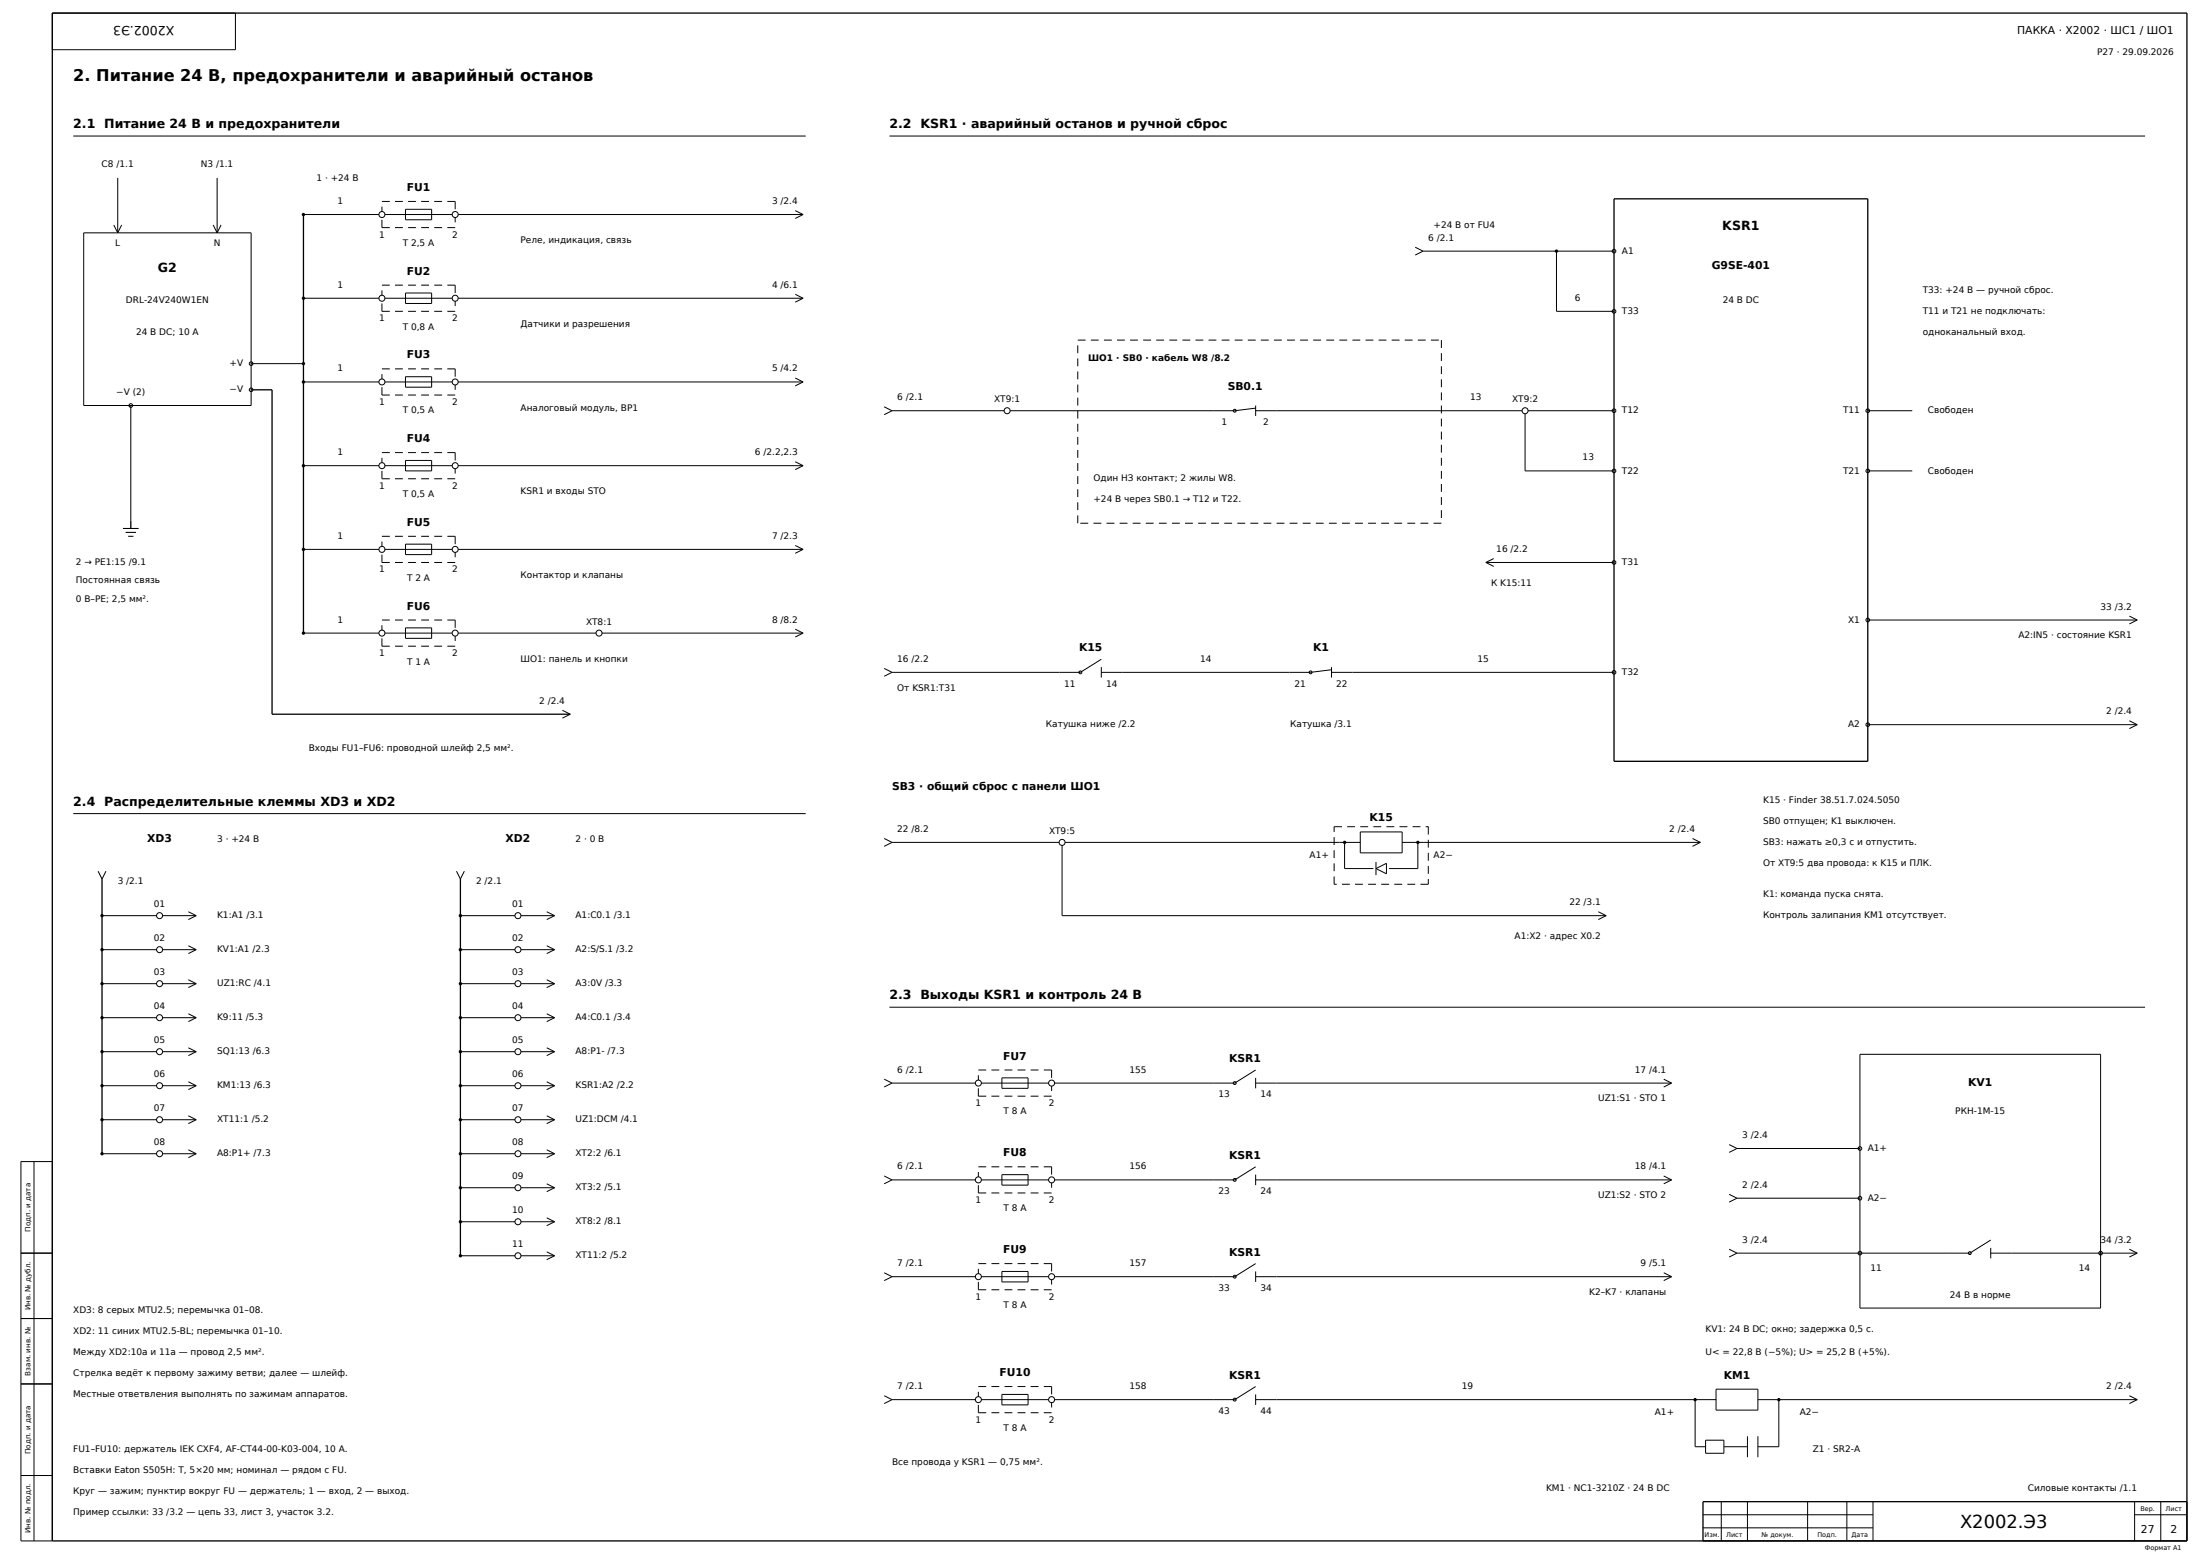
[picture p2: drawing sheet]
<svg xmlns="http://www.w3.org/2000/svg" width="841mm" height="594mm" viewBox="0 0 841 594" stroke-linecap="round" stroke-linejoin="round" font-family="sans-serif">
<path d="M20 5h816v584h-816zM116 82v160M96 149h8v124h114M50 199v3M836 574h-185v15" fill="none" stroke="#000" stroke-width=".5"/>
<g fill="none" stroke="#000" stroke-width=".38">
<path d="M20 5h70v14h-70zM28 52h280M45 68v21M83 68v21M32 89h64v66h-64zM43.5 86l1.5 3M46.5 86l-1.5 3M81.5 86l1.5 3M84.5 86l-1.5 3M116 82h58M155 80h10v4h-10zM96 139h20"/>
<path d="M50 155v44M215 271.5l3 1.5-3 1.5M8 444h12v145h-12zM13 444v145M8 479h12M8 504h12M8 529h12M8 564h12M651 579h65M658 574v15M668 574v15M691 574v15"/>
<path d="M706 574v15M716 574v15M816 579h20M816 574v15M826 574v15M651 584h65"/>
<circle cx="96" cy="139" r=".7"/>
<circle cx="50" cy="155" r=".7"/>
<circle cx="96" cy="149" r=".7"/>
</g>
<g fill="#000">
<circle cx="116" cy="82" r=".65"/>
<circle cx="116" cy="139" r=".65"/>
</g>
<path d="M47 202h6M48 203.5h4M49 205h2" fill="none" stroke="#000" stroke-width=".4"/>
<path d="M146 77h28M174 77v10M146 87v-10M174 87h-28" fill="none" stroke="#000" stroke-width=".38" stroke-dasharray="3 2" stroke-linecap="butt"/>
<circle cx="146" cy="82" r="1.15" fill="#fff"/>
<circle cx="146" cy="82" r="1.15" fill="none" stroke="#000" stroke-width=".38"/>
<circle cx="174" cy="82" r="1.15" fill="#fff"/>
<g fill="none" stroke="#000" stroke-width=".38">
<path d="M175.2 82h131.8M304 80.5l3 1.5M307 82l-3 1.5M116 114h58M155 112h10v4h-10z"/>
<circle cx="174" cy="82" r="1.15"/>
</g>
<circle cx="116" cy="114" r=".65" fill="#000"/>
<path d="M146 109h28M146 119v-10M174 109v10M174 119h-28" fill="none" stroke="#000" stroke-width=".38" stroke-dasharray="3 2" stroke-linecap="butt"/>
<circle cx="146" cy="114" r="1.15" fill="#fff"/>
<circle cx="146" cy="114" r="1.15" fill="none" stroke="#000" stroke-width=".38"/>
<circle cx="174" cy="114" r="1.15" fill="#fff"/>
<g fill="none" stroke="#000" stroke-width=".38">
<path d="M175.2 114h131.8M304 112.5l3 1.5M307 114l-3 1.5M116 146h58M155 144h10v4h-10z"/>
<circle cx="174" cy="114" r="1.15"/>
</g>
<circle cx="116" cy="146" r=".65" fill="#000"/>
<path d="M146 141h28M146 151v-10M174 141v10M174 151h-28" fill="none" stroke="#000" stroke-width=".38" stroke-dasharray="3 2" stroke-linecap="butt"/>
<circle cx="146" cy="146" r="1.15" fill="#fff"/>
<circle cx="146" cy="146" r="1.15" fill="none" stroke="#000" stroke-width=".38"/>
<circle cx="174" cy="146" r="1.15" fill="#fff"/>
<g fill="none" stroke="#000" stroke-width=".38">
<path d="M175.2 146h131.8M304 144.5l3 1.5M307 146l-3 1.5M116 178h58M155 176h10v4h-10z"/>
<circle cx="174" cy="146" r="1.15"/>
</g>
<circle cx="116" cy="178" r=".65" fill="#000"/>
<path d="M146 173h28M174 173v10M146 183v-10M174 183h-28" fill="none" stroke="#000" stroke-width=".38" stroke-dasharray="3 2" stroke-linecap="butt"/>
<circle cx="146" cy="178" r="1.15" fill="#fff"/>
<circle cx="146" cy="178" r="1.15" fill="none" stroke="#000" stroke-width=".38"/>
<circle cx="174" cy="178" r="1.15" fill="#fff"/>
<g fill="none" stroke="#000" stroke-width=".38">
<path d="M175.2 178h131.8M304 176.5l3 1.5M307 178l-3 1.5M116 210h58M155 208h10v4h-10z"/>
<circle cx="174" cy="178" r="1.15"/>
</g>
<circle cx="116" cy="210" r=".65" fill="#000"/>
<path d="M146 205h28M146 215v-10M174 205v10M174 215h-28" fill="none" stroke="#000" stroke-width=".38" stroke-dasharray="3 2" stroke-linecap="butt"/>
<circle cx="146" cy="210" r="1.15" fill="#fff"/>
<circle cx="146" cy="210" r="1.15" fill="none" stroke="#000" stroke-width=".38"/>
<circle cx="174" cy="210" r="1.15" fill="#fff"/>
<g fill="none" stroke="#000" stroke-width=".38">
<path d="M175.2 210h131.8M304 208.5l3 1.5M307 210l-3 1.5M116 242h58M155 240h10v4h-10z"/>
<circle cx="174" cy="210" r="1.15"/>
</g>
<circle cx="116" cy="242" r=".65" fill="#000"/>
<path d="M146 237h28M174 237v10M146 247v-10M174 247h-28" fill="none" stroke="#000" stroke-width=".38" stroke-dasharray="3 2" stroke-linecap="butt"/>
<circle cx="146" cy="242" r="1.15" fill="#fff"/>
<circle cx="146" cy="242" r="1.15" fill="none" stroke="#000" stroke-width=".38"/>
<circle cx="174" cy="242" r="1.15" fill="#fff"/>
<g fill="none" stroke="#000" stroke-width=".38">
<path d="M175.2 242h131.8M304 240.5l3 1.5M307 242l-3 1.5"/>
<circle cx="174" cy="242" r="1.15"/>
</g>
<circle cx="229" cy="242" r="1.15" fill="#fff"/>
<g fill="none" stroke="#000" stroke-width=".38">
<path d="M340 52h480M541 94.5l3 1.5M544 96h73M544 96l-3 1.5M595 96v23h22M338 155.5l3 1.5M341 157h123M341 157l-3 1.5M714 157h17M714 180h17M714 237h103M814 235.5l3 1.5"/>
<path d="M817 237l-3 1.5M714 277h103M814 275.5l3 1.5M817 277l-3 1.5"/>
<circle cx="617" cy="96" r=".7"/>
<circle cx="617" cy="119" r=".7"/>
<circle cx="617" cy="157" r=".7"/>
<circle cx="714" cy="157" r=".7"/>
<circle cx="617" cy="180" r=".7"/>
<circle cx="714" cy="180" r=".7"/>
<circle cx="617" cy="215" r=".7"/>
<circle cx="714" cy="237" r=".7"/>
<circle cx="229" cy="242" r="1.15"/>
<circle cx="617" cy="257" r=".7"/>
<circle cx="714" cy="277" r=".7"/>
</g>
<path d="M617 76h97v215h-97z" fill="none" stroke="#000" stroke-width=".5"/>
<circle cx="595" cy="96" r=".65" fill="#000"/>
<circle cx="385" cy="157" r="1.15" fill="#fff"/>
<g fill="none" stroke="#000" stroke-width=".38">
<path d="M480 156l-8 1h-8M480 157h137M480 155v4"/>
<circle cx="385" cy="157" r="1.15"/>
<circle cx="472" cy="157" r=".55"/>
</g>
<path d="M412 130h139M551 130v70M412 200v-70M551 200h-139" fill="none" stroke="#000" stroke-width=".38" stroke-dasharray="3 2" stroke-linecap="butt"/>
<circle cx="583" cy="157" r="1.15" fill="#fff"/>
<g fill="none" stroke="#000" stroke-width=".38">
<path d="M583 158.2v21.8h34M568 215h49M568 215l3 1.5M571 213.5l-3 1.5M338 255.5l3 1.5M341 257l-3 1.5M421 252l-8 5h-72M421 255v4M509 256l-8 1h-80M509 257h108M509 255v4M338 320.5l3 1.5"/>
<path d="M341 322h171M341 322l-3 1.5"/>
<circle cx="583" cy="157" r="1.15"/>
<circle cx="413" cy="257" r=".55"/>
<circle cx="501" cy="257" r=".55"/>
</g>
<circle cx="406" cy="322" r="1.15" fill="#fff"/>
<g fill="none" stroke="#000" stroke-width=".38">
<path d="M520 318h16v8h-16zM406 323.2v26.8h208M512 322h8M514 322v10h11M526 332l4-2v4zM526 329.5v5M536 322h114M542 322v10h-11M647 320.5l3 1.5M650 322l-3 1.5M611 348.5l3 1.5M614 350l-3 1.5"/>
<path d="M340 385h480M338 412.5l3 1.5M341 414h61M341 414l-3 1.5M383 412h10v4h-10z"/>
<circle cx="406" cy="322" r="1.15"/>
</g>
<path d="M510 316h36M546 316v22M510 338v-22M546 338h-36M374 409h28M374 419v-10M402 409v10M402 419h-28" fill="none" stroke="#000" stroke-width=".38" stroke-dasharray="3 2" stroke-linecap="butt"/>
<g fill="#000">
<circle cx="514" cy="322" r=".65"/>
<circle cx="542" cy="322" r=".65"/>
</g>
<circle cx="374" cy="414" r="1.15" fill="#fff"/>
<circle cx="374" cy="414" r="1.15" fill="none" stroke="#000" stroke-width=".38"/>
<circle cx="402" cy="414" r="1.15" fill="#fff"/>
<g fill="none" stroke="#000" stroke-width=".38">
<path d="M480 409l-8 5h-68.9M480 414h159M480 412v4M636 412.5l3 1.5M639 414l-3 1.5M338 449.5l3 1.5M341 451h61M341 451l-3 1.5M383 449h10v4h-10z"/>
<circle cx="402" cy="414" r="1.15"/>
<circle cx="472" cy="414" r=".55"/>
</g>
<path d="M374 446h28M374 456v-10M402 446v10M402 456h-28" fill="none" stroke="#000" stroke-width=".38" stroke-dasharray="3 2" stroke-linecap="butt"/>
<circle cx="374" cy="451" r="1.15" fill="#fff"/>
<circle cx="374" cy="451" r="1.15" fill="none" stroke="#000" stroke-width=".38"/>
<circle cx="402" cy="451" r="1.15" fill="#fff"/>
<g fill="none" stroke="#000" stroke-width=".38">
<path d="M480 446l-8 5h-68.9M480 451h159M480 449v4M636 449.5l3 1.5M639 451l-3 1.5M338 486.5l3 1.5M341 488h61M341 488l-3 1.5M383 486h10v4h-10z"/>
<circle cx="402" cy="451" r="1.15"/>
<circle cx="472" cy="451" r=".55"/>
</g>
<path d="M374 483h28M374 493v-10M402 483v10M402 493h-28" fill="none" stroke="#000" stroke-width=".38" stroke-dasharray="3 2" stroke-linecap="butt"/>
<circle cx="374" cy="488" r="1.15" fill="#fff"/>
<circle cx="374" cy="488" r="1.15" fill="none" stroke="#000" stroke-width=".38"/>
<circle cx="402" cy="488" r="1.15" fill="#fff"/>
<g fill="none" stroke="#000" stroke-width=".38">
<path d="M480 483l-8 5h-68.9M480 488h159M480 486v4M636 486.5l3 1.5M639 488l-3 1.5M338 533.5l3 1.5M341 535h61M341 535l-3 1.5M383 533h10v4h-10z"/>
<circle cx="402" cy="488" r="1.15"/>
<circle cx="472" cy="488" r=".55"/>
</g>
<path d="M374 530h28M402 530v10M374 540v-10M402 540h-28" fill="none" stroke="#000" stroke-width=".38" stroke-dasharray="3 2" stroke-linecap="butt"/>
<circle cx="374" cy="535" r="1.15" fill="#fff"/>
<circle cx="374" cy="535" r="1.15" fill="none" stroke="#000" stroke-width=".38"/>
<circle cx="402" cy="535" r="1.15" fill="#fff"/>
<g fill="none" stroke="#000" stroke-width=".38">
<path d="M28 311h280M37.5 333l1.5 3 1.5-3M39 350h36M711 403h92v97h-92zM661 437.5l3 1.5M664 439h47M664 439l-3 1.5M661 456.5l3 1.5M664 458h47M664 458l-3 1.5M661 477.5l3 1.5M664 479l-3 1.5"/>
<path d="M761 474l-8 5h-89M761 479h56M761 477v4M814 477.5l3 1.5M817 479l-3 1.5M480 530l-8 5h-68.9M480 535h176M480 533v4M648 535v18h4M656 531h16v8h-16zM672 535h145M680 535v18h-8"/>
<path d="M814 533.5l3 1.5M817 535l-3 1.5M652 550.5h7v5h-7zM659 553h9M668 549v8M672 549v8"/>
<circle cx="711" cy="439" r=".7"/>
<circle cx="711" cy="458" r=".7"/>
<circle cx="711" cy="479" r=".7"/>
<circle cx="753" cy="479" r=".55"/>
<circle cx="803" cy="479" r=".7"/>
<circle cx="402" cy="535" r="1.15"/>
<circle cx="472" cy="535" r=".55"/>
</g>
<g fill="#000">
<circle cx="39" cy="350" r=".65"/>
<circle cx="648" cy="535" r=".65"/>
<circle cx="680" cy="535" r=".65"/>
</g>
<path d="M39 336v105" fill="none" stroke="#000" stroke-width=".5"/>
<circle cx="61" cy="350" r="1.15" fill="#fff"/>
<g fill="none" stroke="#000" stroke-width=".38">
<path d="M72 348.5l3 1.5-3 1.5M39 363h36"/>
<circle cx="61" cy="350" r="1.15"/>
</g>
<circle cx="39" cy="363" r=".65" fill="#000"/>
<circle cx="61" cy="363" r="1.15" fill="#fff"/>
<g fill="none" stroke="#000" stroke-width=".38">
<path d="M39 376h36M72 361.5l3 1.5-3 1.5"/>
<circle cx="61" cy="363" r="1.15"/>
</g>
<circle cx="39" cy="376" r=".65" fill="#000"/>
<circle cx="61" cy="376" r="1.15" fill="#fff"/>
<g fill="none" stroke="#000" stroke-width=".38">
<path d="M72 374.5l3 1.5-3 1.5M39 389h36"/>
<circle cx="61" cy="376" r="1.15"/>
</g>
<circle cx="39" cy="389" r=".65" fill="#000"/>
<circle cx="61" cy="389" r="1.15" fill="#fff"/>
<g fill="none" stroke="#000" stroke-width=".38">
<path d="M72 387.5l3 1.5-3 1.5M39 402h36"/>
<circle cx="61" cy="389" r="1.15"/>
</g>
<circle cx="39" cy="402" r=".65" fill="#000"/>
<circle cx="61" cy="402" r="1.15" fill="#fff"/>
<g fill="none" stroke="#000" stroke-width=".38">
<path d="M39 415h36M72 400.5l3 1.5-3 1.5"/>
<circle cx="61" cy="402" r="1.15"/>
</g>
<circle cx="39" cy="415" r=".65" fill="#000"/>
<circle cx="61" cy="415" r="1.15" fill="#fff"/>
<g fill="none" stroke="#000" stroke-width=".38">
<path d="M72 413.5l3 1.5-3 1.5M39 428h36"/>
<circle cx="61" cy="415" r="1.15"/>
</g>
<circle cx="39" cy="428" r=".65" fill="#000"/>
<circle cx="61" cy="428" r="1.15" fill="#fff"/>
<g fill="none" stroke="#000" stroke-width=".38">
<path d="M72 426.5l3 1.5-3 1.5M39 441h36"/>
<circle cx="61" cy="428" r="1.15"/>
</g>
<circle cx="39" cy="441" r=".65" fill="#000"/>
<circle cx="61" cy="441" r="1.15" fill="#fff"/>
<g fill="none" stroke="#000" stroke-width=".38">
<path d="M174.5 333l1.5 3 1.5-3M176 350h36M72 439.5l3 1.5-3 1.5"/>
<circle cx="61" cy="441" r="1.15"/>
</g>
<path d="M176 336v144" fill="none" stroke="#000" stroke-width=".5"/>
<circle cx="176" cy="350" r=".65" fill="#000"/>
<circle cx="198" cy="350" r="1.15" fill="#fff"/>
<g fill="none" stroke="#000" stroke-width=".38">
<path d="M209 348.5l3 1.5-3 1.5M176 363h36"/>
<circle cx="198" cy="350" r="1.15"/>
</g>
<circle cx="176" cy="363" r=".65" fill="#000"/>
<circle cx="198" cy="363" r="1.15" fill="#fff"/>
<g fill="none" stroke="#000" stroke-width=".38">
<path d="M176 376h36M209 361.5l3 1.5-3 1.5"/>
<circle cx="198" cy="363" r="1.15"/>
</g>
<circle cx="176" cy="376" r=".65" fill="#000"/>
<circle cx="198" cy="376" r="1.15" fill="#fff"/>
<g fill="none" stroke="#000" stroke-width=".38">
<path d="M209 374.5l3 1.5-3 1.5M176 389h36"/>
<circle cx="198" cy="376" r="1.15"/>
</g>
<circle cx="176" cy="389" r=".65" fill="#000"/>
<circle cx="198" cy="389" r="1.15" fill="#fff"/>
<g fill="none" stroke="#000" stroke-width=".38">
<path d="M209 387.5l3 1.5-3 1.5M176 402h36"/>
<circle cx="198" cy="389" r="1.15"/>
</g>
<circle cx="176" cy="402" r=".65" fill="#000"/>
<circle cx="198" cy="402" r="1.15" fill="#fff"/>
<g fill="none" stroke="#000" stroke-width=".38">
<path d="M176 415h36M209 400.5l3 1.5-3 1.5"/>
<circle cx="198" cy="402" r="1.15"/>
</g>
<circle cx="176" cy="415" r=".65" fill="#000"/>
<circle cx="198" cy="415" r="1.15" fill="#fff"/>
<g fill="none" stroke="#000" stroke-width=".38">
<path d="M209 413.5l3 1.5-3 1.5M176 428h36"/>
<circle cx="198" cy="415" r="1.15"/>
</g>
<circle cx="176" cy="428" r=".65" fill="#000"/>
<circle cx="198" cy="428" r="1.15" fill="#fff"/>
<g fill="none" stroke="#000" stroke-width=".38">
<path d="M209 426.5l3 1.5-3 1.5M176 441h36"/>
<circle cx="198" cy="428" r="1.15"/>
</g>
<circle cx="176" cy="441" r=".65" fill="#000"/>
<circle cx="198" cy="441" r="1.15" fill="#fff"/>
<g fill="none" stroke="#000" stroke-width=".38">
<path d="M209 439.5l3 1.5-3 1.5M176 454h36"/>
<circle cx="198" cy="441" r="1.15"/>
</g>
<circle cx="176" cy="454" r=".65" fill="#000"/>
<circle cx="198" cy="454" r="1.15" fill="#fff"/>
<g fill="none" stroke="#000" stroke-width=".38">
<path d="M209 452.5l3 1.5-3 1.5M176 467h36"/>
<circle cx="198" cy="454" r="1.15"/>
</g>
<circle cx="176" cy="467" r=".65" fill="#000"/>
<circle cx="198" cy="467" r="1.15" fill="#fff"/>
<g fill="none" stroke="#000" stroke-width=".38">
<path d="M209 465.5l3 1.5-3 1.5M176 480h36"/>
<circle cx="198" cy="467" r="1.15"/>
</g>
<circle cx="176" cy="480" r=".65" fill="#000"/>
<circle cx="198" cy="480" r="1.15" fill="#fff"/>
<g fill="none" stroke="#000" stroke-width=".38">
<path d="M209 478.5l3 1.5-3 1.5"/>
<circle cx="198" cy="480" r="1.15"/>
</g>
<text font-size="6.9" x="749.3" y="584">X2002.Э3</text>
<text font-size="6.2" x="28" y="31">2. Питание 24 В, предохранители и аварийный останов</text>
<g font-size="4.8">
<text x="66.7" y="10" transform="rotate(-180 66.7 10)">X2002.Э3</text>
<text x="28" y="49">2.1 Питание 24 В и предохранители</text>
<text x="340" y="49">2.2 KSR1 · аварийный останов и ручной сброс</text>
<text x="658.4" y="88">KSR1</text>
<text x="60.4" y="104">G2</text>
<text x="28" y="308">2.4 Распределительные клеммы XD3 и XD2</text>
<text x="340" y="382">2.3 Выходы KSR1 и контроль 24 В</text>
</g>
<g font-size="4.1">
<text x="771.1" y="13">ПАККА · X2002 · ШС1 / ШО1</text>
<text x="155.5" y="73">FU1</text>
<text x="155.5" y="105">FU2</text>
<text x="654.3" y="103">G9SE-401</text>
<text x="155.5" y="137">FU3</text>
<text x="469.3" y="149">SB0.1</text>
<text x="155.5" y="169">FU4</text>
<text x="155.5" y="201">FU5</text>
<text x="155.5" y="233">FU6</text>
<text x="412.5" y="249">K15</text>
<text x="502" y="249">K1</text>
<text x="341" y="302">SB3 · общий сброс с панели ШО1</text>
<text x="523.5" y="314">K15</text>
<text x="56.3" y="322">XD3</text>
<text x="193.3" y="322">XD2</text>
<text x="383.5" y="405">FU7</text>
<text x="469.9" y="406">KSR1</text>
<text x="752.4" y="415">KV1</text>
<text x="383.5" y="442">FU8</text>
<text x="469.9" y="443">KSR1</text>
<text x="383.5" y="479">FU9</text>
<text x="469.9" y="480">KSR1</text>
<text x="382.1" y="526">FU10</text>
<text x="469.9" y="527">KSR1</text>
<text x="658.9" y="527">KM1</text>
<text x="818.4" y="586">27</text>
<text x="829.7" y="586">2</text>
</g>
<g font-size="3.4">
<text x="801.7" y="21">Р27 · 29.09.2026</text>
<text x="38.9" y="64">C8 /1.1</text>
<text x="76.8" y="64">N3 /1.1</text>
<text x="121" y="69">1 · +24 В</text>
<text x="129" y="78">1</text>
<text x="295.1" y="78">3 /2.4</text>
<text x="548" y="87">+24 В от FU4</text>
<text x="44" y="94">L</text>
<text x="81.7" y="94">N</text>
<text x="144.9" y="90.8">1</text>
<text x="154" y="94">T 2,5 А</text>
<text x="172.9" y="90.8">2</text>
<text x="199" y="93">Реле, индикация, связь</text>
<text x="546" y="92">6 /2.1</text>
<text x="620" y="97">A1</text>
<text x="129" y="110">1</text>
<text x="295.1" y="110">4 /6.1</text>
<text x="735" y="112">T33: +24 В — ручной сброс.</text>
<text x="48.1" y="116">DRL-24V240W1EN</text>
<text x="602" y="115">6</text>
<text x="658.5" y="116">24 В DC</text>
<text x="144.9" y="122.8">1</text>
<text x="172.9" y="122.8">2</text>
<text x="199" y="125">Датчики и разрешения</text>
<text x="620" y="120">T33</text>
<text x="735" y="120">T11 и T21 не подключать:</text>
<text x="52" y="128">24 В DC; 10 А</text>
<text x="154" y="126">T 0,8 А</text>
<text x="735" y="128">одноканальный вход.</text>
<text x="87.8" y="140">+V</text>
<text x="129" y="142">1</text>
<text x="295.1" y="142">5 /4.2</text>
<text x="416" y="138">ШО1 · SB0 · кабель W8 /8.2</text>
<text x="44.4" y="151">−V (2)</text>
<text x="87.8" y="150">−V</text>
<text x="144.9" y="154.8">1</text>
<text x="172.9" y="154.8">2</text>
<text x="343" y="153">6 /2.1</text>
<text x="380" y="153.8">XT9:1</text>
<text x="562" y="153">13</text>
<text x="578" y="153.8">XT9:2</text>
<text x="154" y="158">T 0,5 А</text>
<text x="199" y="157">Аналоговый модуль, BP1</text>
<text x="620" y="158">T12</text>
<text x="704.5" y="158">T11</text>
<text x="737" y="158">Свободен</text>
<text x="466.9" y="162.5">1</text>
<text x="482.9" y="162.5">2</text>
<text x="129" y="174">1</text>
<text x="288.6" y="174">6 /2.2,2.3</text>
<text x="605" y="176">13</text>
<text x="418" y="184">Один НЗ контакт; 2 жилы W8.</text>
<text x="620" y="181">T22</text>
<text x="704.5" y="181">T21</text>
<text x="737" y="181">Свободен</text>
<text x="144.9" y="186.8">1</text>
<text x="154" y="190">T 0,5 А</text>
<text x="172.9" y="186.8">2</text>
<text x="199" y="189">KSR1 и входы STO</text>
<text x="418" y="192">+24 В через SB0.1 → T12 и T22.</text>
<text x="129" y="206">1</text>
<text x="295.1" y="206">7 /2.3</text>
<text x="572" y="211">16 /2.2</text>
<text x="29" y="216">2 → PE1:15 /9.1</text>
<text x="144.9" y="218.8">1</text>
<text x="172.9" y="218.8">2</text>
<text x="199" y="221">Контактор и клапаны</text>
<text x="620" y="216">T31</text>
<text x="29" y="223">Постоянная связь</text>
<text x="155.6" y="222">T 2 А</text>
<text x="570" y="224">К K15:11</text>
<text x="29" y="230">0 В–PE; 2,5 мм².</text>
<text x="802.9" y="233">33 /3.2</text>
<text x="129" y="238">1</text>
<text x="224" y="238.8">XT8:1</text>
<text x="295.1" y="238">8 /8.2</text>
<text x="706.5" y="238">X1</text>
<text x="771.6" y="244">A2:IN5 · состояние KSR1</text>
<text x="144.9" y="250.8">1</text>
<text x="172.9" y="250.8">2</text>
<text x="155.6" y="254">T 1 А</text>
<text x="199" y="253">ШО1: панель и кнопки</text>
<text x="343" y="253">16 /2.2</text>
<text x="458.8" y="253">14</text>
<text x="564.8" y="253">15</text>
<text x="406.8" y="262.5">11</text>
<text x="422.8" y="262.5">14</text>
<text x="494.8" y="262.5">21</text>
<text x="510.8" y="262.5">22</text>
<text x="620" y="258">T32</text>
<text x="206.1" y="269">2 /2.4</text>
<text x="343" y="264">От KSR1:T31</text>
<text x="805.1" y="273">2 /2.4</text>
<text x="399.8" y="278">Катушка ниже /2.2</text>
<text x="493.2" y="278">Катушка /3.1</text>
<text x="706.5" y="278">A2</text>
<text x="118" y="287">Входы FU1–FU6: проводной шлейф 2,5 мм².</text>
<text x="674" y="307">K15 · Finder 38.51.7.024.5050</text>
<text x="674" y="315">SB0 отпущен; K1 выключен.</text>
<text x="83" y="322">3 · +24 В</text>
<text x="220" y="322">2 · 0 В</text>
<text x="343" y="318">22 /8.2</text>
<text x="401" y="318.8">XT9:5</text>
<text x="638.1" y="318">2 /2.4</text>
<text x="674" y="323">SB3: нажать ≥0,3 с и отпустить.</text>
<text x="500.6" y="328">A1+</text>
<text x="548" y="328">A2−</text>
<text x="674" y="331">От XT9:5 два провода: к K15 и ПЛК.</text>
<text x="45" y="338">3 /2.1</text>
<text x="182" y="338">2 /2.1</text>
<text x="58.8" y="346.8">01</text>
<text x="195.8" y="346.8">01</text>
<text x="599.9" y="346">22 /3.1</text>
<text x="674" y="343">K1: команда пуска снята.</text>
<text x="83" y="351">K1:A1 /3.1</text>
<text x="220" y="351">A1:C0.1 /3.1</text>
<text x="674" y="351">Контроль залипания KM1 отсутствует.</text>
<text x="58.8" y="359.8">02</text>
<text x="195.8" y="359.8">02</text>
<text x="579" y="359">A1:X2 · адрес X0.2</text>
<text x="83" y="364">KV1:A1 /2.3</text>
<text x="220" y="364">A2:S/S.1 /3.2</text>
<text x="58.8" y="372.8">03</text>
<text x="83" y="377">UZ1:RC /4.1</text>
<text x="195.8" y="372.8">03</text>
<text x="220" y="377">A3:0V /3.3</text>
<text x="58.8" y="385.8">04</text>
<text x="195.8" y="385.8">04</text>
<text x="83" y="390">K9:11 /5.3</text>
<text x="220" y="390">A4:C0.1 /3.4</text>
<text x="58.8" y="398.8">05</text>
<text x="195.8" y="398.8">05</text>
<text x="83" y="403">SQ1:13 /6.3</text>
<text x="220" y="403">A8:P1- /7.3</text>
<text x="58.8" y="411.8">06</text>
<text x="195.8" y="411.8">06</text>
<text x="343" y="410">6 /2.1</text>
<text x="431.7" y="410">155</text>
<text x="624.9" y="410">17 /4.1</text>
<text x="83" y="416">KM1:13 /6.3</text>
<text x="220" y="416">KSR1:A2 /2.2</text>
<text x="465.8" y="419.5">13</text>
<text x="481.8" y="419.5">14</text>
<text x="58.8" y="424.8">07</text>
<text x="195.8" y="424.8">07</text>
<text x="372.9" y="422.8">1</text>
<text x="400.9" y="422.8">2</text>
<text x="610.9" y="421">UZ1:S1 · STO 1</text>
<text x="83" y="429">XT11:1 /5.2</text>
<text x="220" y="429">UZ1:DCM /4.1</text>
<text x="383.6" y="426">T 8 А</text>
<text x="747.5" y="426">РКН-1М-15</text>
<text x="58.8" y="437.8">08</text>
<text x="195.8" y="437.8">08</text>
<text x="666" y="435">3 /2.4</text>
<text x="83" y="442">A8:P1+ /7.3</text>
<text x="220" y="442">XT2:2 /6.1</text>
<text x="714" y="440">A1+</text>
<text x="343" y="447">6 /2.1</text>
<text x="431.7" y="447">156</text>
<text x="624.9" y="447">18 /4.1</text>
<text x="195.8" y="450.8">09</text>
<text x="220" y="455">XT3:2 /5.1</text>
<text x="666" y="454">2 /2.4</text>
<text x="372.9" y="459.8">1</text>
<text x="400.9" y="459.8">2</text>
<text x="465.8" y="456.5">23</text>
<text x="481.8" y="456.5">24</text>
<text x="610.9" y="458">UZ1:S2 · STO 2</text>
<text x="714" y="459">A2−</text>
<text x="195.8" y="463.8">10</text>
<text x="383.6" y="463">T 8 А</text>
<text x="220" y="468">XT8:2 /8.1</text>
<text x="195.8" y="476.8">11</text>
<text x="666" y="475">3 /2.4</text>
<text x="802.9" y="475">34 /3.2</text>
<text x="220" y="481">XT11:2 /5.2</text>
<text x="343" y="484">7 /2.1</text>
<text x="431.7" y="484">157</text>
<text x="627.1" y="484">9 /5.1</text>
<text x="715" y="486">11</text>
<text x="794.6" y="486">14</text>
<text x="372.9" y="496.8">1</text>
<text x="400.9" y="496.8">2</text>
<text x="465.8" y="493.5">33</text>
<text x="481.8" y="493.5">34</text>
<text x="607.5" y="495">K2–K7 · клапаны</text>
<text x="745.4" y="496">24 В в норме</text>
<text x="28" y="502">XD3: 8 серых MTU2.5; перемычка 01–08.</text>
<text x="383.6" y="500">T 8 А</text>
<text x="652" y="509">KV1: 24 В DC; окно; задержка 0,5 с.</text>
<text x="28" y="510">XD2: 11 синих MTU2.5-BL; перемычка 01–10.</text>
<text x="28" y="518">Между XD2:10a и 11a — провод 2,5 мм².</text>
<text x="652" y="518">U&lt; = 22,8 В (−5%); U&gt; = 25,2 В (+5%).</text>
<text x="28" y="526">Стрелка ведёт к первому зажиму ветви; далее — шлейф.</text>
<text x="343" y="531">7 /2.1</text>
<text x="431.7" y="531">158</text>
<text x="558.8" y="531">19</text>
<text x="805.1" y="531">2 /2.4</text>
<text x="28" y="534">Местные ответвления выполнять по зажимам аппаратов.</text>
<text x="372.9" y="543.8">1</text>
<text x="400.9" y="543.8">2</text>
<text x="465.8" y="540.5">43</text>
<text x="481.8" y="540.5">44</text>
<text x="632.6" y="541">A1+</text>
<text x="688" y="541">A2−</text>
<text x="383.6" y="547">T 8 А</text>
<text x="28" y="555">FU1–FU10: держатель IEK CXF4, AF-CT44-00-K03-004, 10 А.</text>
<text x="693" y="555">Z1 · SR2-A</text>
<text x="28" y="563">Вставки Eaton S505H: T, 5×20 мм; номинал — рядом с FU.</text>
<text x="341" y="560">Все провода у KSR1 — 0,75 мм².</text>
<text x="28" y="571">Круг — зажим; пунктир вокруг FU — держатель; 1 — вход, 2 — выход.</text>
<text x="591" y="570">KM1 · NC1-3210Z · 24 В DC</text>
<text x="775.2" y="570">Силовые контакты /1.1</text>
<text x="28" y="579">Пример ссылки: 33 /3.2 — цепь 33, лист 3, участок 3.2.</text>
</g>
<g font-size="2.7">
<text x="11.7" y="470.8" transform="rotate(-90 11.7 470.8)">Подп. и дата</text>
<text x="11.7" y="500.9" transform="rotate(-90 11.7 500.9)">Инв. № дубл.</text>
<text x="11.7" y="525.8" transform="rotate(-90 11.7 525.8)">Взам. инв. №</text>
<text x="11.7" y="555.8" transform="rotate(-90 11.7 555.8)">Подп. и дата</text>
<text x="11.7" y="586" transform="rotate(-90 11.7 586)">Инв. № подл.</text>
</g>
<g font-size="2.5">
<text x="818.2" y="577.5">Вер.</text>
<text x="827.9" y="577.5">Лист</text>
<text x="651.6" y="587.5">Изм.</text>
<text x="659.9" y="587.5">Лист</text>
<text x="673.4" y="587.5">№ докум.</text>
<text x="694.8" y="587.5">Подп.</text>
<text x="707.8" y="587.5">Дата</text>
<text x="819.9" y="592.5">Формат A1</text>
</g>
</svg>
